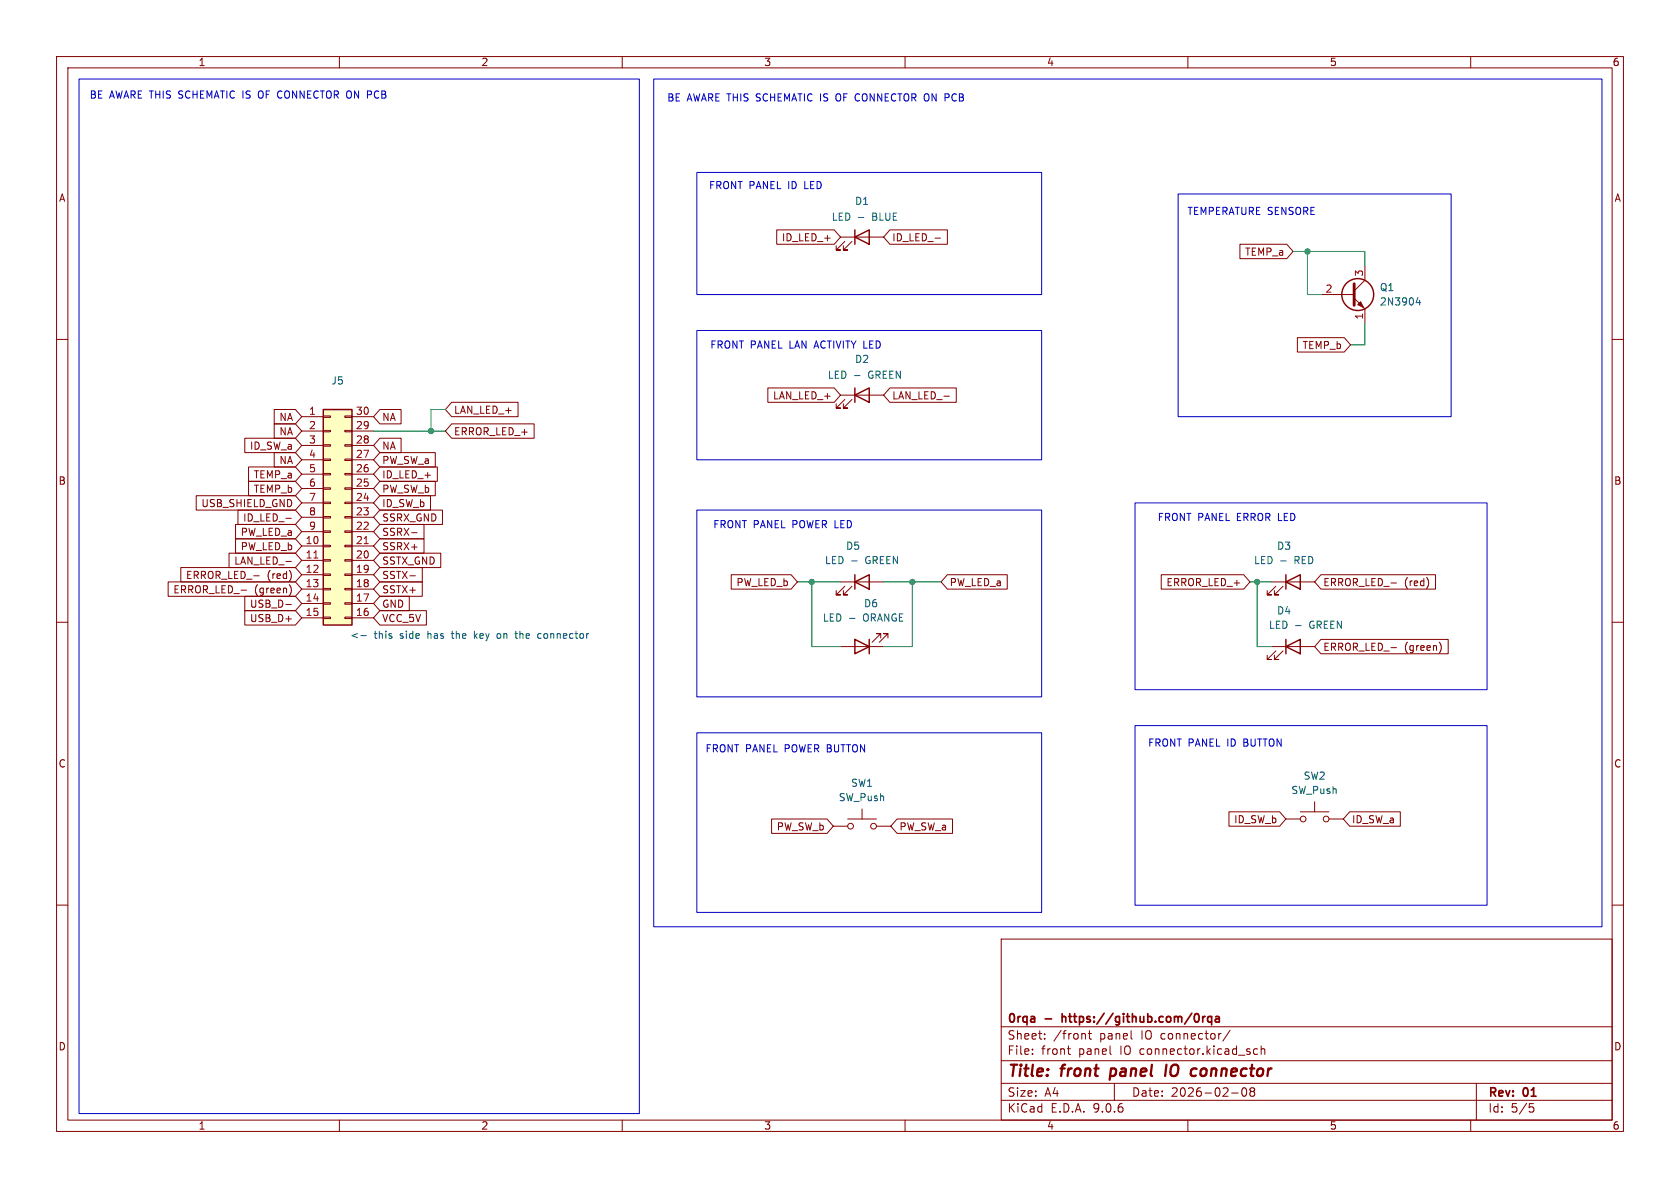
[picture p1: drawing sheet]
<svg xmlns="http://www.w3.org/2000/svg" width="297mm" height="210mm" viewBox="0 0 297 210" stroke-linecap="round" stroke-linejoin="round" font-family="sans-serif">
<g fill="none" stroke="#840000" stroke-width=".18">
<path d="M10 10h277v190h-277zM12 12h273v186h-273zM60 10v2M110 10v2M160 10v2M210 10v2M260 10v2M148.6 41.9h7.6M149.4 42.7l-1.6 1.5h.8h-.8v-.8M150.6 42.7l-1.5 1.5h.8h-.8v-.8M233.7 52.1h5.7M239.4 52.7l1.9 1.9v2.6"/>
<path d="M241.3 47v2.5l-1.9 1.9M10 60h2M285 60h2M10 110h2M148.6 102.9h7.6M149.4 103.6l-1.6 1.6h.8h-.8v-.8M150.6 103.6l-1.5 1.6h.8h-.8v-.8M224.8 102.9h7.6M224.8 114.3h7.6M225.6 115.1l-1.6 1.5h.8h-.8v-.8M225.6 103.6l-1.6 1.6h.8h-.8v-.8M226.8 115.1l-1.5 1.5h.8h-.8v-.8"/>
<path d="M226.8 103.6l-1.5 1.6h.8h-.8v-.8M285 110h2M227.3 144.8h2.6M229.9 143.5h5M232.4 141.7v1.8M234.9 144.8h2.6M10 160h2M177 166h108v32h-108zM285 160h2M60 198v2M110 198v2M160 198v2"/>
<path d="M177 194.5h108M177 191.5h108M177 187.5h108M177 181.5h108M182.5 186.3v.1M182.5 185.5v.1M184.7 183.6v.1M184.7 182.8v.1M188.7 185.4h.5M188.9 186.2l.3 .2M191.7 182.7l.2 .2v.8M192.4 182.7h.6"/>
<path d="M192.6 182.2v1.3l.4 .2M196.3 186.3l.2 .1M197 191.5v3M200 183.6l.2 .1M210 198v2M217.5 182.1l-1.3 2M217.7 193.2h1.2M219.7 192.4l.2-.1a.81 .81 0 0 1 .6 .6 .81 .81 0 0 1-.3 .8l-.2 .1a.81 .81 0 0 1-.3-1.4zM221.2 192.9l-.2-.2 .2-.4 .5 .1 .1 .2-.3 .3M221.2 192.9l-.2 .3v.5l.2 .1 .5-.1 .1-.2-.1-.4-.2-.2M221.2 192.9h.3M222.3 185.5l-.4-.1-.3 .3v.4l.1 .2h.6"/>
<path d="M223 185.5l.2-.1 .3 .1 .1 .9M223 184.9v1.5M260 198v2M261 191.5v6.5M270.4 195.1h.7M270.5 195.7h.4l.3 .3-.2 .5-.5 .1"/>
<circle cx="230.4" cy="144.8" r=".51"/>
<circle cx="234.4" cy="144.8" r=".51"/>
</g>
<path d="M196.4 188.9l-.2 2M206.2 188.2l-.2 2M212.3 189.3v.7" fill="none" stroke="#840000" stroke-width=".4"/>
<path d="M187.8 179.2v1.5M187.8 179.8h.1M212.6 179.7v1M213.1 179.7l-.3 .1-.2 .2M214.2 179.8l-.4-.1-.3 .3v.4l.1 .2h.6M214.2 179.7v1.5M214.9 179.8h.6l.1 .9M215.6 180l-.5 .1a.29 .29 0 0 0-.3 .3 .29 .29 0 0 0 .3 .3l.5-.1" fill="none" stroke="#840000" stroke-width=".3"/>
<g fill="none" stroke="#840000" stroke-width=".25">
<path d="M151.1 41.9l2.6-1.3v2.6zM151.1 40.6v2.6M151.1 102.9l2.6-1.3v2.5zM151.1 101.6v2.5M227.3 114.3l2.6-1.3v2.6zM227.3 102.9l2.6-1.3v2.5zM227.3 101.6v2.5M227.3 113v2.6"/>
<circle cx="240" cy="52.1" r="2.82"/>
</g>
<path d="M151.8 38.4h.9M250.7 52.6l-.3 .9h.7M251 53.1v.8M150.6 99.2h.9M226.4 99.2h1M229 110.6h1" fill="none" stroke="#006464" stroke-width=".18"/>
<path d="M239.4 50.2v3.8" fill="none" stroke="#840000" stroke-width=".51"/>
<path d="M240 53.8l.5-.5 .5 1.1z" fill="#840000" stroke="#840000" stroke-width=".18"/>
<path d="M57.1 72.4h5.1v38.1h-5.1z" fill="#ffffc2"/>
<path d="M57.1 72.4h5.1v38.1h-5.1zM151.1 69.9l2.6-1.3v2.5zM151.1 68.6v2.5M151.1 113l2.6 1.3-2.6 1.3zM153.7 113v2.6" fill="none" stroke="#840000" stroke-width=".25"/>
<g fill="none" stroke="#840000" stroke-width=".18">
<path d="M137.3 40.6h10.2l1.1 1.3-1.1 1.3h-10.2zM157.3 40.6h10.2v2.6h-10.2l-1.1-1.3zM165.3 42.1h1M219.2 43.2h8.3l1.1 1.3-1.1 1.2h-8.3zM229.4 59.7h8.2l1.2 1.3-1.2 1.2h-8.2zM43.3 77.5h8.9l1.1 1.2-1.1 1.3h-8.9zM48.5 72.4h3.7l1.1 1.3-1.1 1.2h-3.7zM48.5 74.9h3.7l1.1 1.3-1.1 1.3h-3.7zM53.3 73.7h3.8M53.3 76.2h3.8M53.3 78.7h3.8M57.1 73.5h1.3v.3h-1.3z"/>
<path d="M57.1 76.1h1.3v.2h-1.3zM57.1 78.6h1.3v.3h-1.3zM61 73.5h1.2v.3h-1.2zM61 76.1h1.2v.2h-1.2zM61 78.6h1.2v.3h-1.2zM62.2 73.7h3.8M62.2 76.2h3.8M62.2 78.7h3.8M67.2 72.4h3.7v2.5h-3.7l-1.2-1.2zM67.2 77.5h3.7v2.5h-3.7l-1.2-1.3zM79.9 74.9h14.5v2.6h-14.5l-1.2-1.3zM79.9 71.1h11.7v2.6h-11.7l-1.2-1.3z"/>
<path d="M135.7 68.6h11.8l1.1 1.3-1.1 1.2h-11.8zM148.6 69.9h7.6M149.4 70.6l-1.6 1.5h.8h-.8v-.7M150.6 70.6l-1.5 1.5h.8h-.8v-.7M157.3 68.6h11.8v2.5h-11.8l-1.1-1.2zM166.9 70h.9M34.7 87.6h17.5l1.1 1.3-1.1 1.3h-17.5zM40.5 97.8h11.7l1.1 1.3-1.1 1.2h-11.7zM41.6 95.2h10.6l1.1 1.3-1.1 1.3h-10.6zM41.6 92.7h10.6l1.1 1.3-1.1 1.3h-10.6zM42.1 90.2h10.1l1.1 1.2-1.1 1.3h-10.1zM43.9 82.5h8.3l1.1 1.3-1.1 1.3h-8.3z"/>
<path d="M43.9 85.1h8.3l1.1 1.3-1.1 1.2h-8.3zM48.5 80h3.7l1.1 1.3-1.1 1.3h-3.7zM50.5 91.6h1M50.5 99.2h1M53.3 81.3h3.8M53.3 83.8h3.8M53.3 86.4h3.8M53.3 88.9h3.8M53.3 91.4h3.8M53.3 94h3.8M53.3 96.5h3.8M53.3 99.1h3.8"/>
<path d="M57.1 81.2h1.3v.2h-1.3zM57.1 83.7h1.3v.2h-1.3zM57.1 86.2h1.3v.3h-1.3zM57.1 88.8h1.3v.2h-1.3zM57.1 91.3h1.3v.3h-1.3zM57.1 93.9h1.3v.2h-1.3zM57.1 96.4h1.3v.2h-1.3zM57.1 98.9h1.3v.3h-1.3zM61 81.2h1.2v.2h-1.2zM61 83.7h1.2v.2h-1.2zM61 86.2h1.2v.3h-1.2zM61 88.8h1.2v.2h-1.2z"/>
<path d="M61 91.3h1.2v.3h-1.2zM61 93.9h1.2v.2h-1.2zM61 96.4h1.2v.2h-1.2zM61 98.9h1.2v.3h-1.2zM62.2 81.3h3.8M62.2 83.8h3.8M62.2 86.4h3.8M62.2 88.9h3.8M62.2 91.4h3.8M62.2 94h3.8M62.2 96.5h3.8M62.2 99.1h3.8"/>
<path d="M67.2 97.8h10.7v2.5h-10.7l-1.2-1.2zM67.2 95.2h7.8v2.6h-7.8l-1.2-1.3zM67.2 80h9.8v2.6h-9.8l-1.2-1.3zM67.2 87.6h8.9v2.6h-8.9l-1.2-1.3zM67.2 92.7h7.8v2.6h-7.8l-1.2-1.3zM67.2 82.5h10.1v2.6h-10.1l-1.2-1.3zM67.2 85.1h9.8v2.5h-9.8l-1.2-1.2zM67.2 90.2h11v2.5h-11l-1.2-1.3zM72.8 94.2h.9M29.7 102.9h22.5l1.1 1.2-1.1 1.3h-22.5zM32 100.3h20.2l1.1 1.3-1.1 1.3h-20.2zM42.6 104.3h1"/>
<path d="M43.3 105.4h8.9l1.1 1.3-1.1 1.3h-8.9zM43.3 107.9h8.9l1.1 1.3-1.1 1.3h-8.9zM44.9 101.8h.9M50.5 106.9h1M51.2 103.4a1.47 1.47 0 0 1-.1 1.9M51.4 101.2l.1 .5-.1 .7M53.3 101.6h3.8M53.3 104.1h3.8M53.3 106.7h3.8M53.3 109.2h3.8M57.1 101.5h1.3v.2h-1.3zM57.1 104h1.3v.3h-1.3z"/>
<path d="M57.1 106.6h1.3v.2h-1.3zM57.1 109.1h1.3v.2h-1.3zM61 101.5h1.2v.2h-1.2zM61 104h1.2v.3h-1.2zM61 106.6h1.2v.2h-1.2zM61 109.1h1.2v.2h-1.2zM62.2 101.6h3.8M62.2 104.1h3.8M62.2 106.7h3.8M62.2 109.2h3.8M67.2 105.4h5.2v2.6h-5.2l-1.2-1.3zM67.2 102.9h7.5v2.5h-7.5l-1.2-1.3z"/>
<path d="M67.2 107.9h8.2v2.6h-8.2l-1.2-1.3zM67.2 100.3h7.5v2.6h-7.5l-1.2-1.3zM72.5 101.8h.9M129.3 101.6h10.6l1.1 1.3-1.1 1.2h-10.6zM148.6 114.3h7.6M155.7 112.8v-.8h-.8h.8l-1.5 1.5M157 112.8v-.8h-.8h.8l-1.6 1.5M167.5 101.6h10.6v2.5h-10.6l-1.1-1.2zM205.3 101.6h14.6l1.1 1.3-1.1 1.2h-14.6zM233.5 113h22.5v2.6h-22.5l-1.1-1.3zM233.5 101.6h20.3v2.5h-20.3l-1.1-1.2zM245.9 114.5h1"/>
<path d="M245.9 103.1h1M252.4 102.5l.2 .4-.2 .8M254.4 113.5a1.46 1.46 0 0 1 0 2M136.4 144.8h9.8l1.1 1.3-1.1 1.2h-9.8zM147.3 146.1h2.6M149.9 144.8h5M152.4 143v1.8M154.9 146.1h2.6M158.6 144.8h9.8v2.5h-9.8l-1.1-1.2zM217.3 143.5h8.9l1.1 1.3-1.1 1.3h-8.9zM238.6 143.5h9v2.6h-9l-1.1-1.3z"/>
<circle cx="150.4" cy="146.1" r=".51"/>
<circle cx="154.4" cy="146.1" r=".51"/>
</g>
<path d="M55.5 98.6h.7M64.4 96.1h.7" fill="none" stroke="#a90000" stroke-width=".18"/>
<path d="M151.1 66.4h.9M63.8 112.4h1M83.9 111.6v1.2M84.4 112l-.5 .5M88.3 112l-.3 .1-.1 .1v.5l.4 .1M91 112h.5M91.2 112.7l.3 .1M95.2 112.1h.5M95.2 112.8h.5M150.2 109.3h.9" fill="none" stroke="#006464" stroke-width=".18"/>
<path d="M228.6 44.5h12.7v2.5M231.1 44.5v7.6h2.6M241.3 57.2v3.8h-2.5M66 76.2h12.7M78.7 72.4h-2.5v3.8M141 102.9h7.6M143.5 102.9v11.4h5.1M156.2 102.9h10.2M161.3 102.9v11.4h-5.1M221 102.9h3.8M222.2 102.9v11.4h2.6" fill="none" stroke="#009600" stroke-width=".18"/>
<path d="M14 14h99v182.9h-99zM45.9 16.1a.9 .9 0 0 0 0 1.2M115.6 14h167.6v149.8h-167.6zM148 16.6a.9 .9 0 0 0 0 1.2M123.2 30.5h60.9v21.6h-60.9zM208.3 34.3h48.2v39.4h-48.2zM123.2 58.4h60.9v22.9h-60.9zM123.2 90.2h60.9v33h-60.9zM200.7 88.9h62.2v33h-62.2zM123.2 129.5h60.9v31.8h-60.9zM200.7 128.3h62.2v31.7h-62.2z" fill="none" stroke="#0000c2" stroke-width=".18"/>
<g fill="#009600" stroke="#009600" stroke-width=".18">
<circle cx="231.1" cy="44.5" r=".46"/>
<circle cx="76.2" cy="76.2" r=".46"/>
<circle cx="143.5" cy="102.9" r=".46"/>
<circle cx="161.3" cy="102.9" r=".46"/>
<circle cx="222.2" cy="102.9" r=".46"/>
</g>
<g font-size="2.8" fill="#840000">
<text x="178" y="190.9">Title:</text>
<text x="187.7" y="190.9">front</text>
<text x="197.1" y="190.9">panel</text>
<text x="207.6" y="190.9">IO</text>
<text x="213" y="190.9">connector</text>
</g>
<g font-size="2.1" fill="#840000">
<text x="178" y="184">Sheet:</text>
<text x="178" y="181.2">0rqa</text>
<text x="184.8" y="181.2">-</text>
<text x="186.2" y="184">/front</text>
<text x="188.4" y="181.2">https://github.com/0rqa</text>
<text x="194.5" y="184">panel</text>
<text x="201.9" y="184">IO connector/</text>
<text x="178" y="186.7">File:</text>
<text x="184.1" y="186.7">front</text>
<text x="190.7" y="186.7">panel</text>
<text x="198.2" y="186.7">IO connector.kicad_sch</text>
<text x="178" y="196.9">KiCad</text>
<text x="178" y="194.1">Size:</text>
<text x="184.7" y="194.1">A4</text>
<text x="185.7" y="196.9">E.D.A.</text>
<text x="193.3" y="196.9">9.0.6</text>
<text x="200" y="194.1">Date:</text>
<text x="207" y="194.1">2026-02-08</text>
<text x="263" y="194.3">Rev:</text>
<text x="263" y="196.9">Id:</text>
<text x="267.1" y="196.9">5/5</text>
<text x="269.4" y="194.3">01</text>
</g>
<g font-size="1.8" fill="#840000">
<text x="35" y="11.9">1</text>
<text x="85" y="11.9">2</text>
<text x="135" y="11.9">3</text>
<text x="185" y="11.9">4</text>
<text x="235" y="11.9">5</text>
<text x="285" y="11.9">6</text>
<text x="10.3" y="35.9">A</text>
<text x="285.3" y="35.9">A</text>
<text x="138.1" y="42.9">ID_LED_+</text>
<text x="157.6" y="42.9">ID_LED_-</text>
<text x="220" y="45.4">TEMP_a</text>
<text x="230.2" y="61.9">TEMP_b</text>
<text x="136.6" y="70.8">LAN_LED_+</text>
<text x="157.6" y="70.8">LAN_LED_-</text>
<text x="49.3" y="74.6">NA</text>
<text x="49.3" y="77.2">NA</text>
<text x="67.5" y="74.6">NA</text>
<text x="80.2" y="77.2">ERROR_LED_+</text>
<text x="80.2" y="73.3">LAN_LED_+</text>
<text x="44.1" y="79.7">ID_SW_a</text>
<text x="49.3" y="82.2">NA</text>
<text x="67.5" y="82.2">PW_SW_a</text>
<text x="67.5" y="79.7">NA</text>
<text x="10.3" y="85.9">B</text>
<text x="35.5" y="89.9">USB_SHIELD_GND</text>
<text x="44.8" y="84.8">TEMP_a</text>
<text x="44.8" y="87.3">TEMP_b</text>
<text x="67.5" y="89.9">ID_SW_b</text>
<text x="67.5" y="84.8">ID_LED_+</text>
<text x="67.5" y="87.3">PW_SW_b</text>
<text x="285.3" y="85.9">B</text>
<text x="42.5" y="94.9">PW_LED_a</text>
<text x="42.9" y="92.4">ID_LED_-</text>
<text x="67.5" y="94.9">SSRX-</text>
<text x="67.5" y="92.4">SSRX_GND</text>
<text x="41.3" y="100">LAN_LED_-</text>
<text x="42.5" y="97.5">PW_LED_b</text>
<text x="67.5" y="100">SSTX_GND</text>
<text x="67.5" y="97.5">SSRX+</text>
<text x="30.5" y="105.1">ERROR_LED_-</text>
<text x="32.8" y="102.6">ERROR_LED_-</text>
<text x="44.1" y="107.6">USB_D-</text>
<text x="45" y="105.1">(green)</text>
<text x="47.2" y="102.6">(red)</text>
<text x="67.5" y="107.6">GND</text>
<text x="67.5" y="105.1">SSTX+</text>
<text x="67.5" y="102.6">SSTX-</text>
<text x="130.1" y="103.8">PW_LED_b</text>
<text x="167.8" y="103.8">PW_LED_a</text>
<text x="206.1" y="103.8">ERROR_LED_+</text>
<text x="233.8" y="103.8">ERROR_LED_-</text>
<text x="248.3" y="103.8">(red)</text>
<text x="44.1" y="110.2">USB_D+</text>
<text x="67.5" y="110.2">VCC_5V</text>
<text x="233.8" y="115.3">ERROR_LED_-</text>
<text x="248.3" y="115.3">(green)</text>
<text x="10.3" y="135.9">C</text>
<text x="285.3" y="135.9">C</text>
<text x="137.2" y="147">PW_SW_b</text>
<text x="158.9" y="147">PW_SW_a</text>
<text x="218.1" y="145.7">ID_SW_b</text>
<text x="238.9" y="145.7">ID_SW_a</text>
<text x="10.3" y="185.9">D</text>
<text x="285.3" y="185.9">D</text>
<text x="35" y="199.9">1</text>
<text x="85" y="199.9">2</text>
<text x="135" y="199.9">3</text>
<text x="185" y="199.9">4</text>
<text x="235" y="199.9">5</text>
<text x="285" y="199.9">6</text>
</g>
<g font-size="1.8" fill="#0000c2">
<text x="15.8" y="17.6">BE AWARE THIS</text>
<text x="31.8" y="17.6">SCHEMATIC IS</text>
<text x="46.3" y="17.6">OF CONNECTOR ON PCB</text>
<text x="117.9" y="18.1">BE AWARE THIS</text>
<text x="134" y="18.1">SCHEMATIC IS</text>
<text x="148.5" y="18.1">OF CONNECTOR ON PCB</text>
<text x="125.2" y="33.6">FRONT PANEL ID</text>
<text x="142.5" y="33.6">LED</text>
<text x="209.8" y="38.2">TEMPERATURE SENSORE</text>
<text x="125.5" y="61.8">FRONT PANEL LAN ACTIVITY LED</text>
<text x="126" y="93.6">FRONT PANEL POWER LED</text>
<text x="204.6" y="92.3">FRONT PANEL ERROR LED</text>
<text x="124.6" y="133.2">FRONT PANEL POWER BUTTON</text>
<text x="202.9" y="132.2">FRONT PANEL ID</text>
<text x="220.1" y="132.2">BUTTON</text>
</g>
<g font-size="1.8" fill="#006464">
<text x="146.9" y="39.2">LED -</text>
<text x="151.1" y="36.4">D1</text>
<text x="154.3" y="39.2">BLUE</text>
<text x="243.8" y="51.7">Q1</text>
<text x="243.8" y="54.2">2N3904</text>
<text x="151.1" y="64.4">D2</text>
<text x="58.5" y="68.2">J5</text>
<text x="146.2" y="67.2">LED -</text>
<text x="153.6" y="67.2">GREEN</text>
<text x="145.7" y="99.9">LED -</text>
<text x="149.5" y="97.4">D5</text>
<text x="153.1" y="99.9">GREEN</text>
<text x="221.6" y="99.9">LED -</text>
<text x="225.7" y="97.4">D3</text>
<text x="229" y="99.9">RED</text>
<text x="152.6" y="107.5">D6</text>
<text x="61.8" y="113.1">&lt;-</text>
<text x="66.1" y="113.1">this</text>
<text x="70.8" y="113.1">side</text>
<text x="75.9" y="113.1">has</text>
<text x="80.4" y="113.1">the</text>
<text x="84.5" y="113.1">key</text>
<text x="88.7" y="113.1">on</text>
<text x="92.2" y="113.1">the</text>
<text x="96.3" y="113.1">connector</text>
<text x="145.4" y="110.1">LED -</text>
<text x="152.7" y="110.1">ORANGE</text>
<text x="224.2" y="111.4">LED -</text>
<text x="225.7" y="108.8">D4</text>
<text x="231.6" y="111.4">GREEN</text>
<text x="148.2" y="141.8">SW_Push</text>
<text x="150.4" y="139.3">SW1</text>
<text x="228.2" y="140.6">SW_Push</text>
<text x="230.4" y="138">SW2</text>
</g>
<g font-size="1.8" fill="#a90000">
<text x="234.2" y="51.8">2</text>
<text x="241" y="49" transform="rotate(-90 241 49)">3</text>
<text x="241" y="56.6" transform="rotate(-90 241 56.6)">1</text>
<text x="54.5" y="73.4">1</text>
<text x="54.5" y="75.9">2</text>
<text x="62.8" y="73.4">30</text>
<text x="62.8" y="75.9">29</text>
<text x="54.5" y="78.5">3</text>
<text x="54.5" y="81">4</text>
<text x="54.5" y="83.6">5</text>
<text x="62.8" y="78.5">28</text>
<text x="62.8" y="81">27</text>
<text x="62.8" y="83.6">26</text>
<text x="54.5" y="86.1">6</text>
<text x="54.5" y="88.6">7</text>
<text x="62.8" y="86.1">25</text>
<text x="62.8" y="88.6">24</text>
<text x="54.5" y="91.2">8</text>
<text x="54.5" y="93.7">9</text>
<text x="62.8" y="91.2">23</text>
<text x="62.8" y="93.7">22</text>
<text x="53.9" y="96.3">10</text>
<text x="53.9" y="98.8">11</text>
<text x="53.9" y="101.3">12</text>
<text x="62.8" y="96.3">21</text>
<text x="62.8" y="98.8">20</text>
<text x="62.8" y="101.3">19</text>
<text x="53.9" y="103.9">13</text>
<text x="53.9" y="106.4">14</text>
<text x="62.8" y="103.9">18</text>
<text x="62.8" y="106.4">17</text>
<text x="53.9" y="109">15</text>
<text x="62.8" y="109">16</text>
</g>
</svg>
